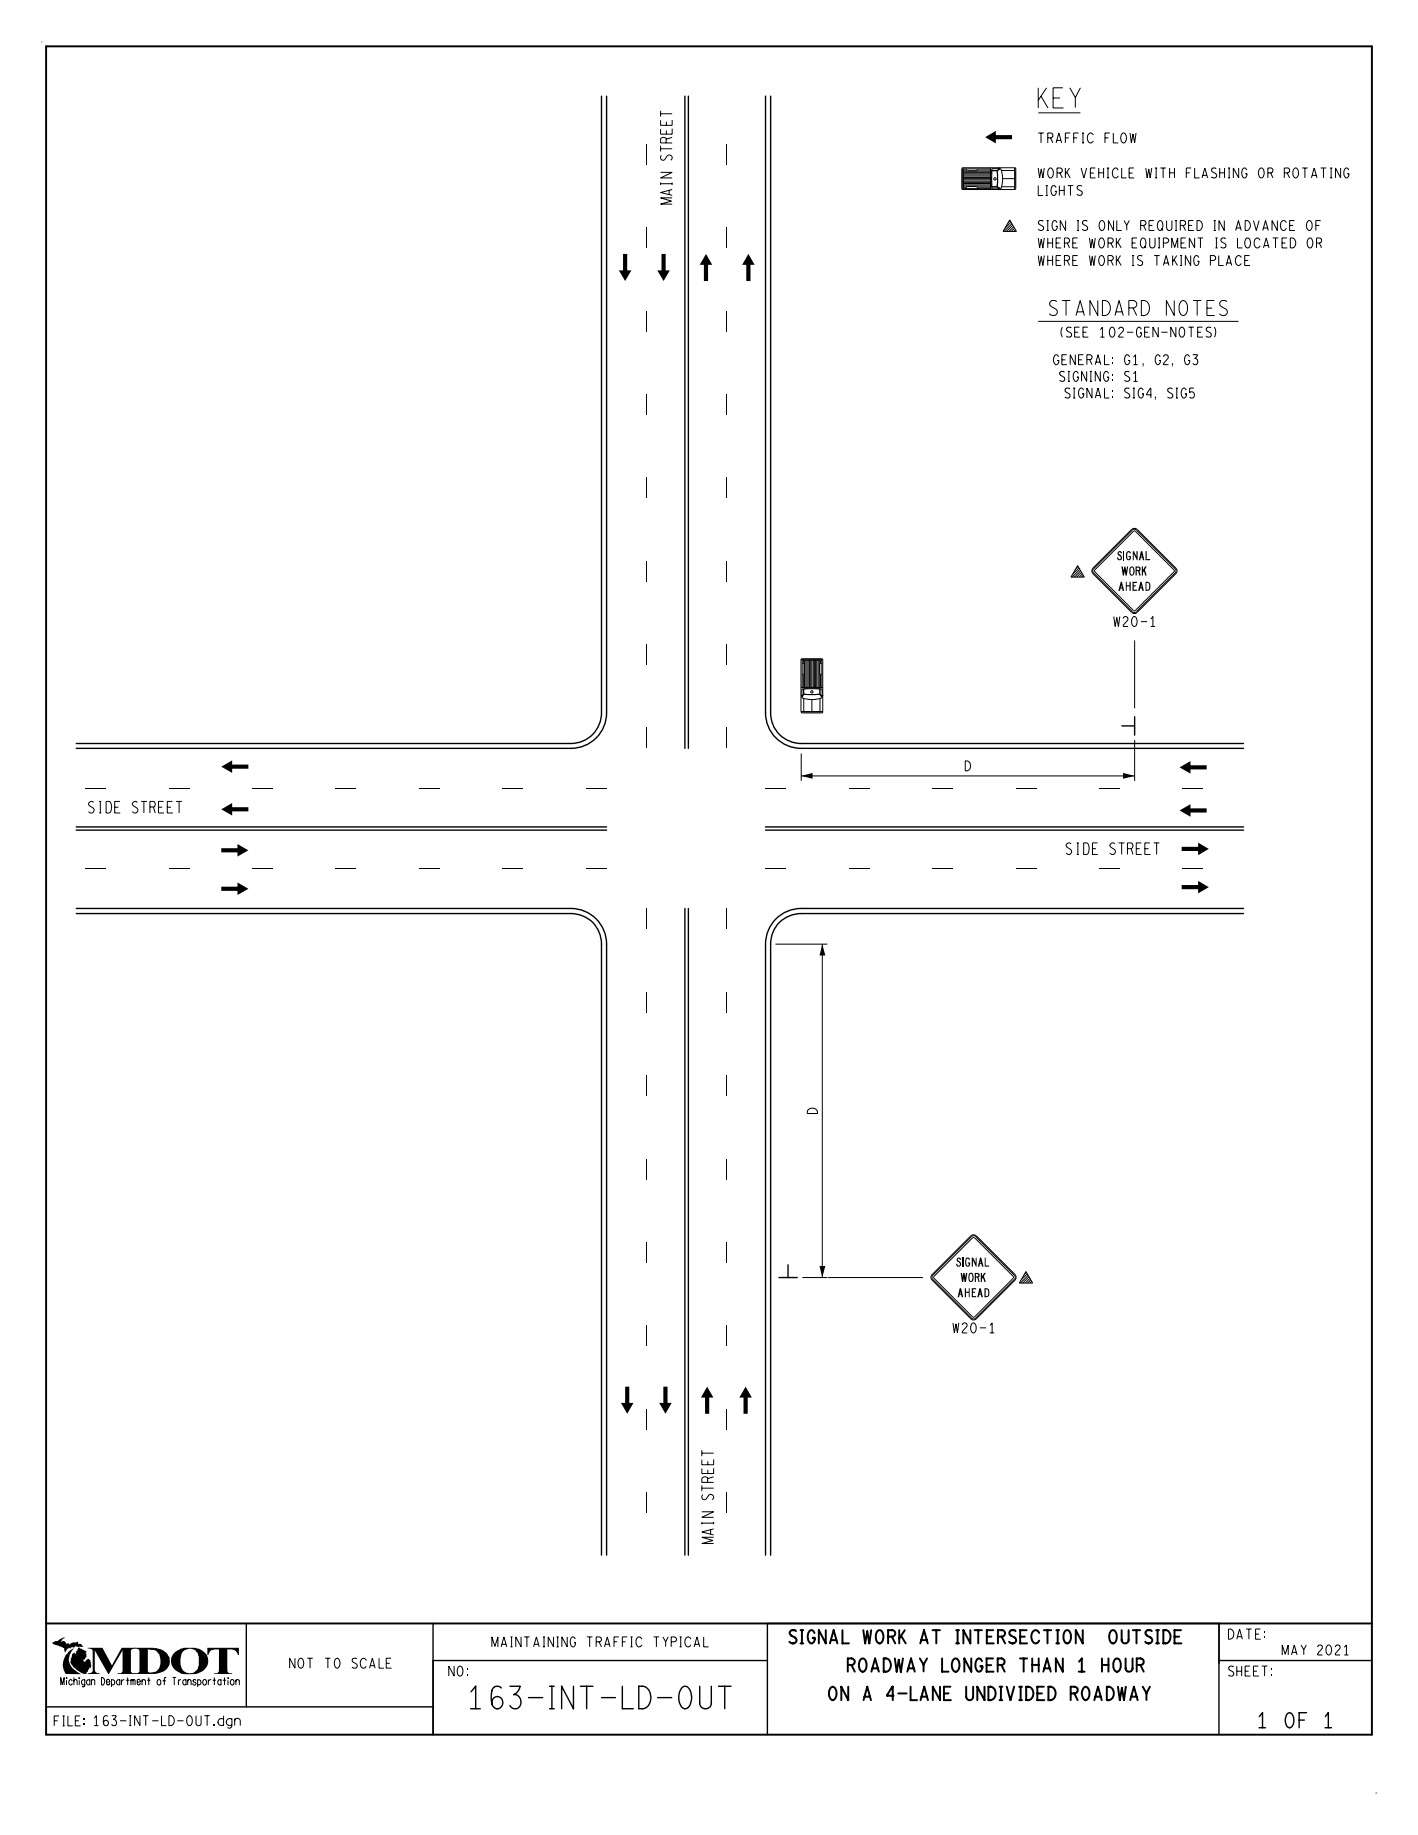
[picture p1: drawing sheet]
<svg xmlns="http://www.w3.org/2000/svg" width="216mm" height="279mm" viewBox="0 0 216 279" stroke-linecap="round" stroke-linejoin="round" font-family="sans-serif">
<path d="M7 7.1h201.9v257h-201.9zM7 247.2h201.9M169.2 248.3a.6 .6 0 0 1 .6 .1 .6 .6 0 0 1 .2 .6 1.06 1.06 0 0 1-.5 1.2 1.1 1.1 0 0 1-.6-1.5z" fill="none" stroke="#000" stroke-width=".3"/>
<g fill="none" stroke="#000" stroke-width=".21">
<path d="M91.6 14.6v93.9a4.6 4.6 0 0 1-4.7 4.7h-75.3M92.4 14.6v93.9a5.4 5.4 0 0 1-5.5 5.4h-75.3M104.3 14.6v99.3M104.8 14.6v99.3M116.6 14.6v93.9a5.4 5.4 0 0 0 5.4 5.4h67.3M117.3 14.6v93.9a4.6 4.6 0 0 0 4.7 4.7h67.3M170.8 110.5h2M172.8 109.1v2.8M11.6 138.3h75.3a5.4 5.4 0 0 1 5.5 5.5v93M11.6 139.1h75.3a4.6 4.6 0 0 1 4.7 4.7v93M11.6 126.4h80.8M11.6 125.9h80.8"/>
<path d="M104.3 138.3v98.5M104.8 138.3v98.5M116.6 126.4h72.7M116.6 125.9h72.7M189.3 138.3h-67.3a5.4 5.4 0 0 0-5.4 5.5v93M189.3 139.1h-67.3a4.6 4.6 0 0 0-4.7 4.7v93M118.6 194.5h2.8M120 192.6v1.9M7 259.9h58.9M37.5 247.2v12.7M65.9 247.2v16.9M65.9 252.8h50.9"/>
<path d="M185.6 247.2v16.9M185.6 252.8h23.3M185.7 247.2h-68.9v16.9"/>
</g>
<g fill="none" stroke="#000" stroke-width=".15">
<path d="M6.4 6.4h-.1M98.4 21.9v3.2M98.4 34.6v3.2M110.6 21.9v3.2M110.6 34.6v3.2M98.4 47.3v3.2M110.6 47.3v3.2M98.4 60v3.2M98.4 72.7v3.2M110.6 60v3.2M110.6 72.7v3.2M98.4 85.4v3.2"/>
<path d="M98.4 98.1v3.1M110.6 85.4v3.2M110.6 98.1v3.1M172.8 97.5v10.3M98.4 110.8v3.1M110.6 110.8v3.1M122 104.7h3.3M122 100.4h3.3M122 100.4l.1-.1h3l.2 .1M122 105.9h.2zM122 105.9v2.5h3.3M122 100.4v5.5"/>
<path d="M122 108.4l.1 .1h3l.2-.1M122.1 105.9v-1h.2v.8l-.2 .5v-.3M122.1 101l.3 .2v1.3l-.3 .2M122.1 100.4v4.3l.3 .1h2.4l.3-.1v-4.3M122.1 100.5h3M122.3 100.5v.5M122.3 102.7v2M122.4 105.7l1.4 .1 1-.1 .4 .6a4.6 4.6 0 0 1-3.1 0zM122.4 106.3v2.1M122.5 100.5v4.2M122.7 100.5v4.2M122.9 100.5v4.2"/>
<path d="M123 100.6v4.1M123.3 100.5v4.2M123.4 100.5v4.2M123.5 105.2h.2v.3h-.2zM123.6 100.5v4.2M123.6 106.4v2M123.8 100.5v4.2M124 100.5v4.2M124.2 100.5v4.2M124.4 100.5v4.2M124.6 100.5v4.2M124.7 100.5v4.2"/>
<path d="M124.8 104.9h-2.4v.8M124.8 104.9v.8M124.8 104.9v.8l.4 .5v-.3M124.8 106.3v2.1M124.8 104.9h.4v1M124.9 100.5v.5M124.9 102.7v2M125.1 105.9h.2zM125.1 101l-.3 .2v1.3l.3 .2M125.3 100.4v5.5M125.3 105.9v2.5M13 120.1h3.2"/>
<path d="M13 132.2h3.2M25.7 120.1h3.2M25.7 132.2h3.2M38.4 120.1h3.2M38.4 132.2h3.2M51.1 120.1h3.2M51.1 132.2h3.2M63.8 120.1h3.2M63.8 132.2h3.2M76.5 120.1h3.2M76.5 132.2h3.2M89.2 120.1h3.2"/>
<path d="M89.2 132.2h3.2M98.4 138.3v3.2M110.6 138.3v3.2M116.6 120.1h3.1M116.6 132.2h3.1M129.3 120.1h3.1M129.3 132.2h3.1M142 120.1h3.1M142 132.2h3.1M154.7 120.1h3.1M154.7 132.2h3.1M167.3 120.1h3.2"/>
<path d="M167.3 132.2h3.2M180 120.1h3.2M180 132.2h3.2M98.4 151v3.2M110.6 151v3.2M98.4 163.7v3.2M98.4 176.4v3.2M110.6 163.7v3.2M110.6 176.4v3.2M98.4 189.1v3.2M110.6 189.1v3.2M126.1 194.5h14.4"/>
<path d="M98.4 201.8v3.2M98.4 214.5v3.2M110.6 201.8v3.2M110.6 214.5v3.2M98.4 227.2v3.2M110.6 227.2v3.2M209.6 273h-.1"/>
</g>
<g fill="#000">
<path d="M94.9 38.7h.6v2.5h.6l-.9 1.6-1-1.6h.7z" fill-rule="evenodd"/>
<path d="M107.5 38.7l.9 1.6h-.6v2.5h-.6v-2.5h-.7z" fill-rule="evenodd"/>
<path d="M33.7 116.7l1.6-.9v.6h2.5v.7h-2.5v.6z" fill-rule="evenodd"/>
<path d="M124.8 104.8v.2z" fill-rule="evenodd"/>
<path d="M179.6 116.8l1.7-.9v.6h2.4v.7h-2.4v.6z" fill-rule="evenodd"/>
<path d="M33.7 129.2h2.5v-.7l1.6 1-1.6 .9v-.6h-2.5z" fill-rule="evenodd"/>
<path d="M179.9 128.9h2.5v-.6l1.6 1-1.6 .9v-.6h-2.5z" fill-rule="evenodd"/>
<path d="M101 211.1h.6v2.5h.7l-1 1.7-.9-1.7h.6z" fill-rule="evenodd"/>
<path d="M107.7 211.1l.9 1.7h-.6v2.5h-.6v-2.5h-.7z" fill-rule="evenodd"/>
<path d="M10.4 251.5l.9-.6a2.14 2.14 0 0 0 .1 3.4l.9 .6h-2.3a2.55 2.55 0 0 1 .4-3.4z" fill-rule="evenodd"/>
<path d="M7.9 250.2l.5-.3h.4l.3-.3a.75 .75 0 0 1 .8-.2h-.1a.49 .49 0 0 0-.4 .6l.1-.2v.1h.3l.3 .4a.39 .39 0 0 1 .6 .1l.1-.2 .2-.1h.6l.1-.1h.2v.3a.46 .46 0 0 1 .6 .2l.2 .3-.6-.1v.2a.64 .64 0 0 0-1 0l-.2-.1-.2 .2v-.1l-.3 .1v-.1l-.5 .7-.2-.7h-.1l-.1-.1-.3-.2v.2l-1.1-.5z" fill-rule="evenodd"/>
<path d="M11.9 250.9l.5 .1 .7 .4 .1 .2h-.1v.1l.1 .1v.5l-.3 .3-.2 .1 .1 .3h.2l.1-.3 .4-.1 .3 .2 .1 1.1-.1 .1-.1-.1-.2 .3h-.1v.3l-.2 .2v.2a3.5 3.5 0 0 1-2.3-1.4 .62 .62 0 0 1-.1-.8l-.1-.1 .1-.1 .3-.8h.2l.1-.2v.3l.1-.1-.1 .2 .2-.2v-.3l.3-.1-.1-.1z" fill-rule="evenodd"/>
<path d="M13.4 250.9h2.2l1.4 2.7 1.5-2.7h2.2v.1l-.6 .1-.2 .3v3.1l.2 .2 .6 .1v.1h-2.8v-.1l.6-.1 .2-.2v-3.2l-2.1 3.6h-.1l-2.1-3.6v3a.64 .64 0 0 0 .8 .5v.1h-1.8v-.1l.6-.2 .1-.2v-3l-.1-.3-.6-.1z" fill-rule="evenodd"/>
<path d="M20.5 250.9h3v.3l-1-.1v3.4a.88 .88 0 0 0 1 .1v.3h-3v-.1l.5-.1 .2-.2v-3.1l-.1-.3-.6-.1z" fill-rule="evenodd"/>
<path d="M23.5 250.9a2.2 2.2 0 0 1 2.4 2 1.89 1.89 0 0 1-1.8 1.9l-.6 .1v-.3h.1a1.69 1.69 0 0 0 .7-2.3v-.3l-.5-.6-.3-.2z" fill-rule="evenodd"/>
<path d="M26.6 251.6l.9-.6 .5-.1h.9v.1a1.38 1.38 0 0 0-1.4 1.5 1.68 1.68 0 0 0 1.4 2.3v.1a2.21 2.21 0 0 1-2-.5 1.79 1.79 0 0 1-.3-2.8z" fill-rule="evenodd"/>
<path d="M28.9 250.9a2.56 2.56 0 0 1 2.8 1.5 2.17 2.17 0 0 1-2.5 2.5h-.3v-.1a1.36 1.36 0 0 0 1.4-1.2v-1.3l-.3-.7a1.06 1.06 0 0 0-1.1-.6z" fill-rule="evenodd"/>
<path d="M31.6 250.9h4.8v1.1h-.2l-.2-.4a.78 .78 0 0 0-.7-.5h-.7v3.5a.63 .63 0 0 0 .7 .2v.1h-2.7v-.1l.5-.1 .2-.1v-3.5a1.27 1.27 0 0 0-1.4 .5l-.2 .4h-.1z" fill-rule="evenodd"/>
</g>
<path d="M146.9 115.8h.9v1.6h-.9z" fill="#fff"/>
<path d="M122 114.7v4.2M122 118.1h50.8M172.8 112.7v6.2" fill="none" stroke="#000" stroke-width=".15"/>
<path d="M122 118.1l1.7-.4v.9zM171 117.7l1.8 .4-1.8 .5z" fill="#000"/>
<path d="M122.9 168.7h1.6v.9h-1.6z" fill="#fff"/>
<g fill="none" stroke="#000" stroke-width=".15">
<path d="M146.6 28.9h5.4M146.6 25.5l-.2 .2v3l.2 .2M146.6 25.5v3.4M146.6 25.5h5.4M146.6 25.7h4.2l.2 .3v2.4l-.2 .3h-4.2M146.7 25.7v3M146.7 27.2h4.1M146.7 26.1h4.1M146.7 26.5h4.1M146.7 26.8h4.1M146.7 27.6h4.1M146.7 27.9h4.1"/>
<path d="M146.7 28.3h4.1M146.7 26.2h4.1M146.7 26.6h4.1M146.7 27h4.1M146.7 27.4h4.1M146.7 27.8h4.1M146.7 28.2h4.1M146.7 25.9h.4M146.7 28.5h.4M148.8 25.7v.3h-.2h-1.3h-.1l-.1-.3M148.8 28.7v-.3h-.2h-1.3h-.1l-.1 .3M148.8 25.9h2"/>
<path d="M148.8 28.5h2M150.8 25.5v3.4M151 26h.8l.1 1-.1 1.4h-.8zM151.8 26l.6-.3a4.4 4.4 0 0 1 0 3.1l-.6-.4 .1-1.4zM152 25.7h-1v.3h.8l.5-.3h-.2M152 28.8h-1v-.3h.8l.5 .3h-.2M152 25.5h.1v.3h-.1zM152 28.6h.1v.3h-.1zM152.1 25.5h2.4v.5M152.5 26h2M152.5 28.4h2M152.6 27.2h1.9"/>
<path d="M154.5 28.5v.4h-2.4M154.5 25.5l.2 .2v3l-.2 .2zM154.5 28.4h.1M118.1 143.8h7.9M125.2 143.8v50.7M122.2 194.5h3.8"/>
<circle cx="151.5" cy="27.2" r=".18"/>
</g>
<g fill="#000">
<path d="M125.2 143.8l.5 1.7h-.9zM124.8 192.8h.9l-.5 1.7z"/>
<path d="M151 26h.1z" fill-rule="evenodd"/>
<path d="M150 20.9l1.6-1v.7h2.5v.6h-2.5v.6z" fill-rule="evenodd"/>
</g>
<path d="M157.1 12.4h8.4v5h-8.4z" fill="#fff"/>
<g fill="none" stroke="#000" stroke-width=".15">
<path d="M100.6 16.9v.8M100.6 17.3h1.7M101.5 18.5v.6M101.5 19.9v.5M102.3 18.3v.8h-1.7v-.8M102.3 19.6v.8h-1.7v-.8M158.1 17.2h6.4M100.6 22.2v.9M100.6 27.8v.4M100.6 28h1.7M100.6 26.2h1.7l-1.7 .9h1.7M100.6 22.6h1.7"/>
<path d="M100.7 23.6a.43 .43 0 0 0-.1 .6 .43 .43 0 0 0 .6 .1l.4-.6a.44 .44 0 0 1 .7 .1 .44 .44 0 0 1-.2 .6M101.4 21.2v-.2l-.3-.1-.5 .1v.8h1.7M101.4 21.2v.6M101.9 29v.6M102.3 30.1h-1.7l1.6 .5-1.6 .5h1.7M102.3 28.9l-1.7 .4 1.7 .4M102.3 27.8v.4M102.3 20.9l-.9 .3M152.9 33.5l-.2 .1M153.2 33.5l-.5 .5M153.6 33.5l-.9 .8M153.7 33.5l1.1 1.7h-2.1z"/>
<path d="M153.9 33.5l-1.2 1.2M154.3 33.5l-1.6 1.6M154.7 33.5l-1.8 1.7M154.8 34.1l-1.2 1.1M154.8 34.5l-.8 .7M154.8 33.7l-1.6 1.5M154.8 35.2h-.1M154.8 34.8l-.5 .4M158.1 48.9h30.5M163.2 86.1l-.1 .2M163.5 86.1l-.4 .5M163.9 86.1l-.8 .9"/>
<path d="M164.1 86.1l1 1.8h-2zM164.3 86.1l-1.2 1.2M164.6 86.1l-1.5 1.6M165 86.1l-1.8 1.8M165.1 87.8l-.1 .1M165.1 87.5l-.4 .4M165.1 87.1l-.8 .8M165.1 86.7l-1.2 1.2M165.1 86.4l-1.5 1.5M166.7 86.8l6-6 6.1 6.1-6.1 6.1-6-5.9zM172.3 80.6a.64 .64 0 0 1 .8 0l5.9 5.9a.58 .58 0 0 1 0 .8l-5.9 5.9a.58 .58 0 0 1-.8 0l-5.9-5.9a.64 .64 0 0 1 0-.8zM172.4 80.7l.4-.1 .2 .1 6 6.1-.1 .4-6.1 6.1-.4-.2-6-6.1 .1-.4z"/>
<path d="M142 194.2l5.9-5.9 .5-.1 6 6 .2 .4-6 6.1-.5 .1-6.1-6-.1-.2zM147.8 188.2a.64 .64 0 0 1 .9 0l5.9 5.9a.64 .64 0 0 1 0 .8l-5.9 5.9a.58 .58 0 0 1-.9 0l-5.9-5.9a.58 .58 0 0 1 0-.8zM148.1 188.5h.3l5.9 6-6.1 6.1-6-6.1zM155.3 193.6l-.1 .1M155.7 193.6l-.5 .5M156.1 193.6l-.9 .9M156.2 193.6l1 1.8h-2zM156.4 193.6l-1.2 1.2M156.8 193.6l-1.6 1.6M157.1 193.6l-1.7 1.8M157.2 193.9l-1.5 1.5M157.2 195.3v.1"/>
<path d="M157.2 194.6l-.7 .8M157.2 194.9l-.4 .5M157.2 194.2l-1.1 1.2M106.9 220.8v.9M106.9 226.2v.8M106.9 231.8v.3M106.9 231.9h1.8M106.9 226.6h1.8M106.9 221.3h1.8M106.9 230.2h1.8l-1.8 .8h1.8M107 227.6a.48 .48 0 0 0 0 .7l.3 .1 .2-.2 .4-.6a.44 .44 0 0 1 .7 .1 .44 .44 0 0 1-.2 .7M107.7 225.1v-.1a.57 .57 0 0 0-.8 .1v.6h1.8"/>
<path d="M107.7 225.1v.6M107.8 222.5v.5M107.8 223.8v.6M108.2 232.9v.7M108.7 222.2v.8h-1.8v-.8M108.7 223.6v.8h-1.8v-.8M108.7 231.8v.3M108.7 234.1h-1.8l1.6 .5-1.6 .4h1.8M108.7 232.8l-1.8 .5 1.8 .4M108.7 224.9l-1 .2"/>
</g>
<g fill="#000">
<path d="M100.7 38.7h.7v2.5h.6l-1 1.6-.9-1.6h.6z" fill-rule="evenodd"/>
<path d="M113.9 38.7l1 1.6h-.6v2.5h-.7v-2.5h-.6z" fill-rule="evenodd"/>
<path d="M33.7 135h2.5v-.6l1.6 .9-1.6 1v-.7h-2.5z" fill-rule="evenodd"/>
<path d="M33.7 123.2l1.6-.9v.6h2.5v.6h-2.5v.7z" fill-rule="evenodd"/>
<path d="M179.9 134.8h2.5v-.7l1.6 1-1.6 .9v-.6h-2.5z" fill-rule="evenodd"/>
<path d="M179.6 123.4l1.7-1v.7h2.4v.6h-2.4v.7z" fill-rule="evenodd"/>
<path d="M95.2 211.1h.6v2.5h.6l-.9 1.7-1-1.7h.7z" fill-rule="evenodd"/>
<path d="M113.5 211.1l1 1.7h-.7v2.5h-.6v-2.5h-.6z" fill-rule="evenodd"/>
</g>
<text font-size="3.4" x="71.5" y="260.2">163-INT-LD-OUT</text>
<text font-size="3" x="158.1" y="16.4">KEY</text>
<g font-size="2.3">
<text x="159.8" y="48">STANDARD NOTES</text>
<text x="191.6" y="263.1">1 OF 1</text>
</g>
<g font-size="2">
<text x="119.3" y="250.2">SIGNAL WORK AT INTERSECTION</text>
<text x="169.6" y="250.2">OUTSIDE</text>
<text x="123.3" y="254.5">ROADWAY LONGER THAN 1 HOUR</text>
<text x="121.9" y="258.9">ON A 4-LANE UNDIVIDED ROADWAY</text>
</g>
<g font-size="1.8">
<text x="13.5" y="123.8">SIDE STREET</text>
<text x="162.3" y="130.1">SIDE STREET</text>
</g>
<g font-size="1.5">
<text x="158.1" y="21.8">TRAFFIC FLOW</text>
<text x="158.1" y="29.8">LIGHTS</text>
<text x="158.1" y="27.1">WORK VEHICLE WITH FLASHING OR ROTATING</text>
<text x="158.1" y="35.1">SIGN IS ONLY REQUIRED IN ADVANCE OF</text>
<text x="158.1" y="40.4">WHERE WORK IS TAKING PLACE</text>
<text x="158.1" y="37.8">WHERE WORK EQUIPMENT IS LOCATED OR</text>
<text x="161.5" y="51.3">(SEE 102-GEN-NOTES)</text>
<text x="160.4" y="55.5">GENERAL: G1, G2, G3</text>
<text x="161.3" y="58.1">SIGNING: S1</text>
<text x="162.1" y="60.6">SIGNAL: SIG4, SIG5</text>
<text x="169.6" y="95.4">W20-1</text>
<text x="147" y="117.4">D</text>
<text x="124.4" y="169.5" transform="rotate(-90 124.4 169.5)">D</text>
<text x="145.1" y="203">W20-1</text>
<text x="74.9" y="250.8">MAINTAINING TRAFFIC TYPICAL</text>
<text x="187" y="249.6">DATE:</text>
<text x="194.6" y="252">MAY 2021</text>
<text x="41.9" y="254">NOT TO SCALE</text>
<text x="68.3" y="255.2">NO:</text>
<text x="187" y="255.2">SHEET:</text>
<text x="8.3" y="262.8">FILE:163-INT-LD-OUT.dgn</text>
</g>
<g font-size="1.4">
<text x="170.1" y="85.3">SINAL</text>
<text x="170.3" y="90">AHEAD</text>
<text x="170.8" y="87.6">WORK</text>
<text x="171.4" y="85.3">G</text>
<text x="145.6" y="192.9">SINAL</text>
<text x="145.8" y="197.5">AHEAD</text>
<text x="146.3" y="195.2">WORK</text>
<text x="146.9" y="192.9">G</text>
</g>
<text font-size="1.1" x="9.2" y="256.6">Michigan Department of Transportation</text>
</svg>
